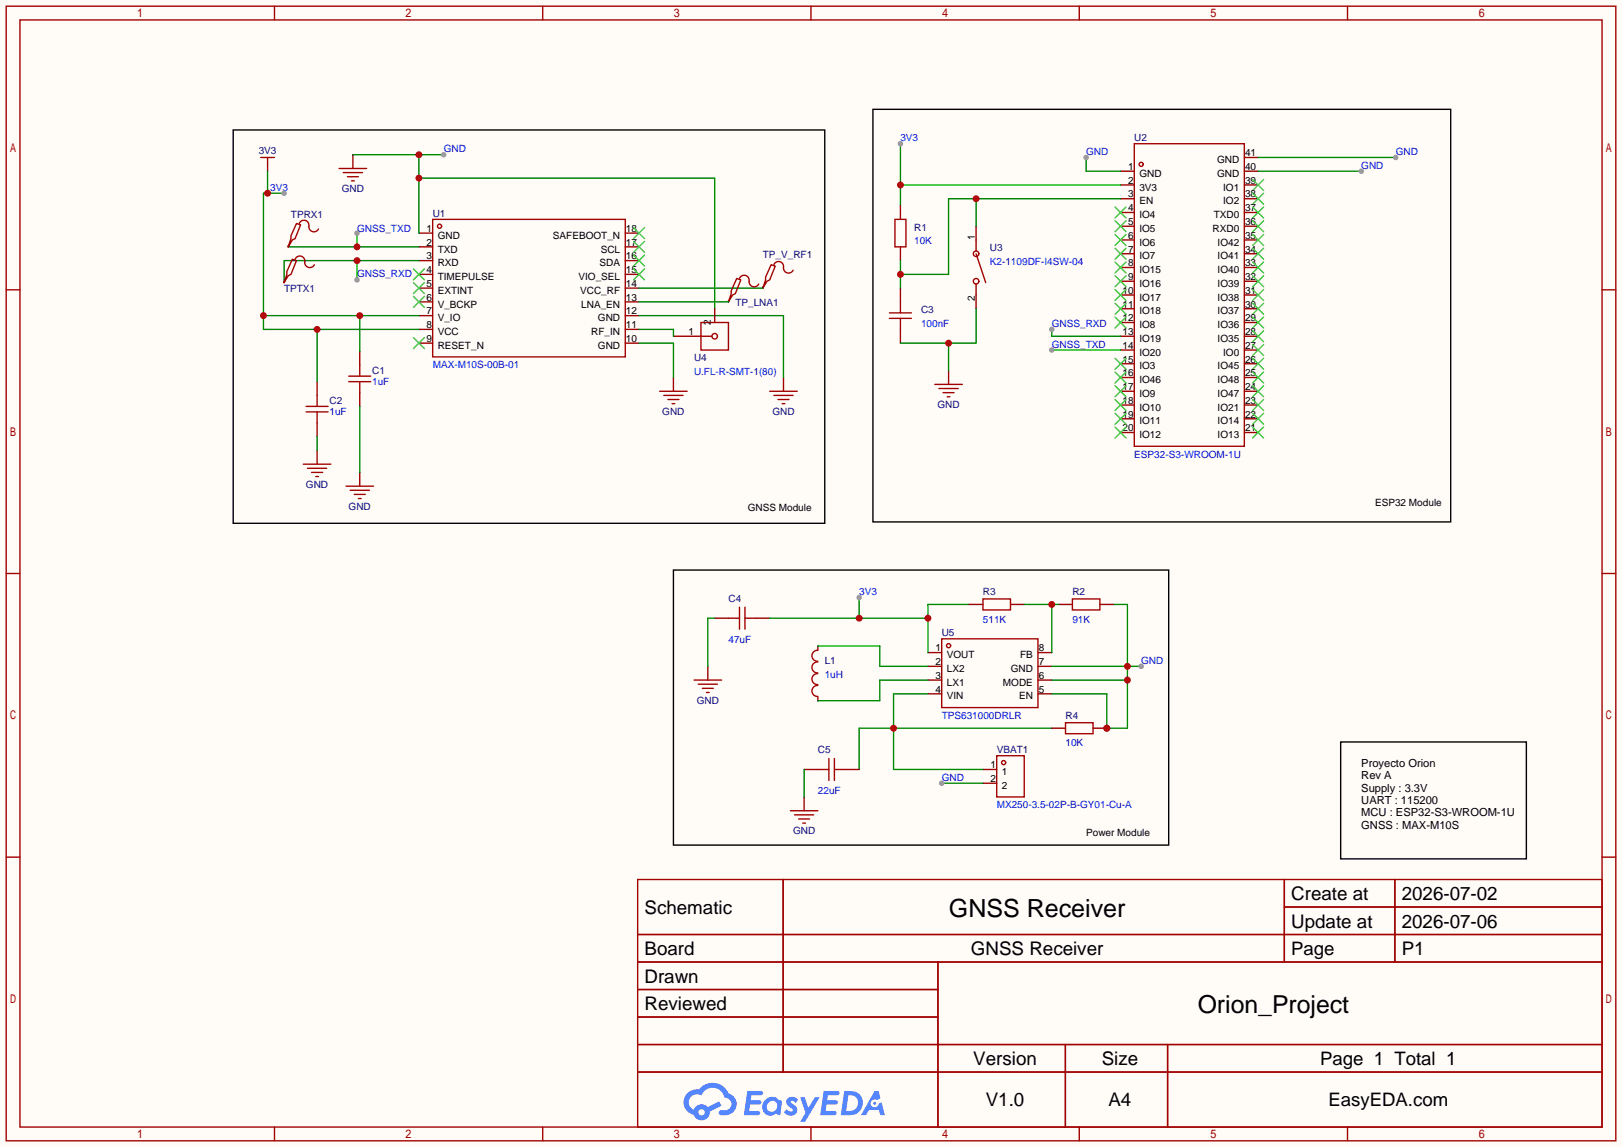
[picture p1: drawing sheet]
<svg xmlns="http://www.w3.org/2000/svg" width="299mm" height="212mm" viewBox="0 0 299 212" stroke-linecap="round" stroke-linejoin="round" font-family="sans-serif">
<path d="M0 0h299.5v211.8h-299.5z" fill="#fffcf7"/>
<g fill="none" stroke="#a10000" stroke-width=".25">
<path d="M1.1 1.1h297.2v209.6h-297.2zM3.7 3.7h292.1v204.5h-292.1zM50.7 1.1v2.6M100.2 1.1v2.6M149.7 1.1v2.6M199.3 1.1v2.6M248.8 1.1v2.6M1.1 53.5h2.6M295.8 53.5h2.5M1.1 105.9h2.6M295.8 105.9h2.5M1.1 158.3h2.6"/>
<path d="M295.8 158.3h2.5M117.7 162.4h178.1v45.8h-178.1zM117.7 172.6h178.1M117.7 177.7h178.1M144.6 162.4v35.6M173.2 177.7v30.5M237.1 162.4v15.3M237.1 167.5h58.7M257.5 162.4v15.3M117.7 182.8h55.5M117.7 192.9h178.1M117.7 187.8h55.5"/>
<path d="M117.7 198h178.1M196.7 192.9v15.3M215.6 192.9v15.3M50.7 208.2v2.5M100.2 208.2v2.5M149.7 208.2v2.5M199.3 208.2v2.5M248.8 208.2v2.5"/>
</g>
<g fill="#5487ff">
<path d="M145.5 202.8a1.3 1.3 0 0 1 1.8 .3l-.4 .6a.54 .54 0 0 0-.9-.2l.1 .2a1.58 1.58 0 0 1 1.1 1.6 1.43 1.43 0 0 1-2.5 .1l.5-.6a.64 .64 0 0 0 .5 .5 .64 .64 0 0 0 .7-.3l-.2-.2a1.6 1.6 0 0 1-1-1.6z"/>
<path d="M147.7 202.7h.9l.7 1.9 1.1-1.9h.9l-2.7 4.5h-.9l1-1.7z"/>
<path d="M138 201.5h1.6a1.31 1.31 0 0 1 1.2 .2 .4 .4 0 0 1-.3 .6h-1.8l-.1 .9h1.6a.4 .4 0 0 1 .4 .4 .4 .4 0 0 1-.4 .4h-1.7l-.2 1.2h.8a1.23 1.23 0 0 1 1.2 .2 .39 .39 0 0 1-.3 .6h-2.7z"/>
<path d="M152.1 201.5h1.6a1.32 1.32 0 0 1 1.3 .2 .39 .39 0 0 1-.4 .6h-1.7l-.2 .9h1.7a.4 .4 0 0 1 .3 .4 .4 .4 0 0 1-.4 .4h-1.7l-.2 1.2h.8a1.23 1.23 0 0 1 1.2 .2 .39 .39 0 0 1-.3 .6h-2.7z"/>
<path d="M161.5 201.5h.7l.4 1.3-.7 .4a.75 .75 0 0 0-1.1 .3 .75 .75 0 0 0 .5 1 .75 .75 0 0 0 .9-.6l.6-.3 .6 2.4h-.9l-.2-1h-1.9l-.5 1h-.9z"/>
<path d="M155.9 201.5l-.7 4.5h1.5a2.27 2.27 0 0 0 2.6-2.3 2.27 2.27 0 0 0-2.7-2.2zM156.6 202.3a1.5 1.5 0 0 1 1.8 1.5 1.5 1.5 0 0 1-1.9 1.4h-.3z"/>
<path d="M141.3 203.1a1.62 1.62 0 0 0-.4 2.1 1.62 1.62 0 0 0 2 .7l.4-.3 .3 .3 .5 .1 .3-2.5-.2-.3h-.4a1.58 1.58 0 0 0-2.5-.1zM141.9 203.6a.99 .99 0 0 1 1.6 .3 .99 .99 0 0 1-.9 1.4 .94 .94 0 0 1-1-.5 .94 .94 0 0 1 .3-1.2z"/>
<path d="M126.9 201.9a2.37 2.37 0 0 0 1.2 4 1.54 1.54 0 0 0 1.7 1 1.54 1.54 0 0 0 1.3-1.6l2.1-1.1-.5-.8-2 1.1a1.57 1.57 0 0 0-2.6 .4 1.5 1.5 0 0 1-.8-2.1 1.5 1.5 0 0 1 2.2-.5 2.23 2.23 0 0 1 2.3-1.4 2.23 2.23 0 0 1 2 1.8 1.16 1.16 0 0 1 1.2 1.1 1.16 1.16 0 0 1-1 1.3h-.7a.47 .47 0 0 0-.6 .3 .47 .47 0 0 0 .4 .6 2.23 2.23 0 0 0 2.3-.7 2.23 2.23 0 0 0 .4-2.3 2.16 2.16 0 0 0-1.3-1.1 3.2 3.2 0 0 0-5.4-.7l-1.2 .1zM129 205.4a.58 .58 0 0 1 1.1 0 .58 .58 0 0 1-1.1 0z"/>
<circle cx="161.5" cy="203.8" r=".28"/>
</g>
<g fill="none" stroke="#a10000" stroke-width=".25">
<path d="M48.1 29.1h2.6M49.4 29.1v1.3M62.6 31.1h5.1M63.4 31.9h3.5M64.1 32.6h2.1M64.9 33.4h.5M79.9 40.5h35.5v25.4h-35.5zM56.5 76.1h4.1M56.5 75.1h4.1M58.5 73v2.1M58.5 76.1v2M64.4 70.5h4.1"/>
<path d="M64.4 69.5h4.1M66.4 67.4v2.1M66.4 70.5v2M121.8 72.3h5.1M122.6 73h3.5M123.3 73.8h2M124.1 74.5h.5M142.1 72.3h5.1M142.9 73h3.5M143.6 73.8h2.1M144.4 74.5h.5"/>
<circle cx="81.2" cy="41.8" r=".38"/>
</g>
<g fill="none" stroke="#870000" stroke-width=".25">
<path d="M49.4 30.4v1.2M65.2 28.6v2.5M77.3 43.1h2.6M77.3 45.6h2.6M77.3 48.1h2.6M77.3 50.7h2.6M77.3 53.2h2.6M77.3 55.8h2.6M77.3 58.3h2.6M115.4 43.1h2.6M115.4 45.6h2.6M115.4 48.1h2.6"/>
<path d="M115.4 50.7h2.6M115.4 53.2h2.6M115.4 55.8h2.6M115.4 58.3h2.6M58.5 70.5v2.5M58.5 78.1v2.5M66.4 64.9v2.5M66.4 72.5v2.6M77.3 60.8h2.6M77.3 63.4h2.6M115.4 60.8h2.6M115.4 63.4h2.6"/>
<path d="M124.3 69.7v2.6M144.7 69.7v2.6"/>
</g>
<g fill="none" stroke="#3c3" stroke-width=".25">
<path d="M76.3 49.7l2.1 2M76.3 52.2l2.1 2M76.3 54.7l2.1 2.1M78.4 49.7l-2.1 2M78.4 52.2l-2.1 2M78.4 54.7l-2.1 2.1M117 49.7l2 2M117 47.1l2 2M117 44.6l2 2M117 42l2 2.1M119 49.7l-2 2M119 47.1l-2 2"/>
<path d="M119 44.6l-2 2M119 42l-2 2.1M76.3 62.4l2.1 2M78.4 62.4l-2.1 2"/>
</g>
<path d="M43.1 24h109.2v72.6h-109.2z" fill="none" stroke="#000" stroke-width=".25"/>
<path d="M65.2 28.6h16.7M77.3 28.6v14.5M77.3 32.9h54.7v24.1M118 58.3h26.7v11.4M118 63.4h6.3v6.3" fill="none" stroke="#008700" stroke-width=".25"/>
<g fill="#c00">
<circle cx="77.3" cy="32.9" r=".63"/>
<circle cx="77.3" cy="28.6" r=".63"/>
</g>
<circle cx="81.9" cy="28.6" r=".51" fill="#999"/>
<path d="M58.5 83.2v2.5M66.4 87.2v2.6" fill="none" stroke="#870000" stroke-width=".25"/>
<path d="M56 85.7h5.1M56.8 86.5h3.5M57.5 87.2h2.1M58.3 88h.5M63.9 89.8h5.1M64.6 90.6h3.6M65.4 91.3h2M66.2 92.1h.5" fill="none" stroke="#a10000" stroke-width=".25"/>
<path d="M49.4 31.6v4.1M52.5 35.7h-3.9v25.1h28.7M48.6 58.3h28.7M66.4 58.3v6.6M58.5 60.8v9.7M66.4 75.1v12.1M58.5 80.6v2.6" fill="none" stroke="#008700" stroke-width=".25"/>
<g fill="#c00">
<circle cx="58.5" cy="60.8" r=".63"/>
<circle cx="48.6" cy="58.3" r=".63"/>
<circle cx="66.4" cy="58.3" r=".63"/>
<circle cx="49.4" cy="35.7" r=".63"/>
</g>
<circle cx="52.5" cy="35.7" r=".51" fill="#999"/>
<path d="M53.2 45.6h24.1M65.9 43.1v2.5" fill="none" stroke="#008700" stroke-width=".25"/>
<circle cx="65.9" cy="45.6" r=".63" fill="#c00"/>
<circle cx="65.9" cy="43.1" r=".51" fill="#999"/>
<path d="M53.2 45.3v.3" fill="none" stroke="#870000" stroke-width=".25"/>
<path d="M54.7 41.3l.8 .2-1 2.6-.5 .2-.8 1.3 .5-1.5v-.5zM55.2 41.3a.93 .93 0 0 1 1.2-.6 .93 .93 0 0 1 .6 1.1 .94 .94 0 0 0 .7 1 .94 .94 0 0 0 1.1-.5" fill="none" stroke="#a10000" stroke-width=".25"/>
<path d="M65.9 48.1v3.6M77.3 48.1h-24.8v4.1" fill="none" stroke="#008700" stroke-width=".25"/>
<circle cx="65.9" cy="48.1" r=".63" fill="#c00"/>
<circle cx="65.9" cy="51.7" r=".51" fill="#999"/>
<g fill="none" stroke="#870000" stroke-width=".25">
<path d="M206.9 31.6h2.5M206.9 34.2h2.5M206.9 36.7h2.5M206.9 39.2h2.5M229.7 29.1h2.6M229.7 31.6h2.6M229.7 34.2h2.6M229.7 36.7h2.6M229.7 39.2h2.6M52.5 51.9v.3M206.9 41.8h2.5M206.9 44.3h2.5"/>
<path d="M206.9 46.9h2.5M206.9 49.4h2.5M206.9 51.9h2.5M206.9 54.5h2.5M206.9 57h2.5M206.9 59.6h2.5M229.7 41.8h2.6M229.7 44.3h2.6M229.7 46.9h2.6M229.7 49.4h2.6M229.7 51.9h2.6M229.7 54.5h2.6"/>
<path d="M229.7 57h2.6M229.7 59.6h2.6M206.9 62.1h2.5M206.9 64.6h2.5M206.9 67.2h2.5M206.9 69.7h2.5M206.9 72.3h2.5M206.9 74.8h2.5M206.9 77.3h2.5M206.9 79.9h2.5M229.7 62.1h2.6M229.7 64.6h2.6"/>
<path d="M229.7 67.2h2.6M229.7 69.7h2.6M229.7 72.3h2.6M229.7 74.8h2.6M229.7 77.3h2.6M229.7 79.9h2.6"/>
</g>
<g fill="none" stroke="#a10000" stroke-width=".25">
<path d="M209.4 26.5h20.3v55.9h-20.3zM54 47.9l.7 .2-1 2.6-.5 .2-.7 1.3 .5-1.5v-.5zM54.5 47.9a.93 .93 0 0 1 1.1-.6 .93 .93 0 0 1 .7 1.1 .94 .94 0 0 0 .6 1 .94 .94 0 0 0 1.1-.5"/>
<circle cx="210.7" cy="30.4" r=".38"/>
</g>
<g fill="none" stroke="#3c3" stroke-width=".25">
<path d="M205.9 38.2l2 2.1M207.9 38.2l-2 2.1M231.3 33.1l2 2.1M231.3 35.7l2 2M231.3 38.2l2 2.1M233.3 33.1l-2 2.1M233.3 35.7l-2 2M233.3 38.2l-2 2.1M205.9 58.5l2 2.1M205.9 56l2 2M205.9 53.5l2 2M205.9 50.9l2 2.1"/>
<path d="M205.9 48.4l2 2M205.9 45.8l2 2.1M205.9 43.3l2 2M205.9 40.8l2 2M207.9 58.5l-2 2.1M207.9 56l-2 2M207.9 53.5l-2 2M207.9 50.9l-2 2.1M207.9 48.4l-2 2M207.9 45.8l-2 2.1M207.9 43.3l-2 2M207.9 40.8l-2 2"/>
<path d="M231.3 40.8l2 2M231.3 43.3l2 2M231.3 45.8l2 2.1M231.3 48.4l2 2M231.3 50.9l2 2.1M231.3 53.5l2 2M231.3 56l2 2M231.3 58.5l2 2.1M233.3 40.8l-2 2M233.3 43.3l-2 2M233.3 45.8l-2 2.1M233.3 48.4l-2 2"/>
<path d="M233.3 50.9l-2 2.1M233.3 53.5l-2 2M233.3 56l-2 2M233.3 58.5l-2 2.1M205.9 78.9l2 2M205.9 76.3l2 2.1M205.9 73.8l2 2M205.9 71.2l2 2.1M205.9 68.7l2 2M205.9 66.2l2 2M207.9 66.2l-2 2M207.9 68.7l-2 2"/>
<path d="M207.9 71.2l-2 2.1M207.9 73.8l-2 2M207.9 76.3l-2 2.1M207.9 78.9l-2 2M231.3 61.1l2 2M231.3 63.6l2 2.1M231.3 66.2l2 2M231.3 68.7l2 2M231.3 71.2l2 2.1M231.3 73.8l2 2M231.3 76.3l2 2.1M231.3 78.9l2 2"/>
<path d="M233.3 61.1l-2 2M233.3 63.6l-2 2.1M233.3 66.2l-2 2M233.3 68.7l-2 2M233.3 71.2l-2 2.1M233.3 73.8l-2 2M233.3 76.3l-2 2.1M233.3 78.9l-2 2"/>
</g>
<path d="M200.5 29.1v2.5h6.4" fill="none" stroke="#008700" stroke-width=".25"/>
<circle cx="200.5" cy="29.1" r=".51" fill="#999"/>
<path d="M166.2 26.5v11.5M166.2 34.2h40.7" fill="none" stroke="#008700" stroke-width=".25"/>
<circle cx="166.2" cy="34.2" r=".63" fill="#c00"/>
<circle cx="166.2" cy="26.5" r=".51" fill="#999"/>
<g fill="none" stroke="#a10000" stroke-width=".25">
<path d="M164.2 57.8h4.1M164.2 58.8h4.1M165.2 40.5h2.1v5.1h-2.1zM166.2 55.8v2M166.2 58.8v2M180.2 46.9l1.8 5.3M180.2 44.3v2.1M180.2 52.5v2M172.6 71h5.1M173.4 71.8h3.5M174.1 72.5h2M174.9 73.3h.5"/>
<circle cx="180.2" cy="51.9" r=".51"/>
<circle cx="180.2" cy="46.9" r=".51"/>
</g>
<path d="M166.2 38v2.5M166.2 45.6v2.5M166.2 53.2v2.6M180.2 41.8v2.5M180.2 54.5v2.5M166.2 60.8v2.6M175.1 68.5v2.5" fill="none" stroke="#870000" stroke-width=".25"/>
<path d="M180.2 36.7v5.1M206.9 36.7h-31.8v14h-8.9M166.2 48.1v5.1" fill="none" stroke="#008700" stroke-width=".25"/>
<g fill="#c00">
<circle cx="166.2" cy="50.7" r=".63"/>
<circle cx="180.2" cy="36.7" r=".63"/>
</g>
<path d="M180.2 57v6.4h-14M175.1 63.4v5.1" fill="none" stroke="#008700" stroke-width=".25"/>
<circle cx="175.1" cy="63.4" r=".63" fill="#c00"/>
<g fill="none" stroke="#a10000" stroke-width=".25">
<path d="M129.4 59.6h5.1v5h-5.1zM136 51.4l.8 .3-1 2.5-.5 .3-.8 1.3 .5-1.6v-.5zM136.5 51.4a.93 .93 0 0 1 1.1-.5 .93 .93 0 0 1 .7 1 .94 .94 0 0 0 .7 1 .94 .94 0 0 0 1.1-.4M142.4 48.9l.7 .2-1 2.6-.5 .2-.8 1.3 .6-1.5v-.5zM142.9 48.9a.93 .93 0 0 1 1.1-.6 .93 .93 0 0 1 .7 1.1 .94 .94 0 0 0 .6 1 .94 .94 0 0 0 1.1-.5M129.4 62.1h2"/>
<circle cx="132" cy="62.1" r=".51"/>
</g>
<path d="M132 57v2.6M134.5 55.5v.3M140.8 53v.2M124.3 62.1h5.1" fill="none" stroke="#870000" stroke-width=".25"/>
<path d="M232.3 31.6h19M118 53.2h22.8M118 55.8h16.5M118 60.8h6.3v1.3" fill="none" stroke="#008700" stroke-width=".25"/>
<circle cx="251.3" cy="31.6" r=".51" fill="#999"/>
<path d="M232.3 29.1h25.4" fill="none" stroke="#008700" stroke-width=".25"/>
<circle cx="257.7" cy="29.1" r=".51" fill="#999"/>
<path d="M247.5 137h34.3v21.6h-34.3z" fill="none" stroke="#000" stroke-width=".25"/>
<path d="M194.2 60.8v1.3h12.7" fill="none" stroke="#008700" stroke-width=".25"/>
<circle cx="194.2" cy="60.8" r=".51" fill="#999"/>
<path d="M194.2 64.6h12.7" fill="none" stroke="#008700" stroke-width=".25"/>
<circle cx="194.2" cy="64.6" r=".51" fill="#999"/>
<g fill="none" stroke="#a10000" stroke-width=".25">
<path d="M173.9 118h17.7v12.7h-17.7z"/>
<circle cx="175.1" cy="119.3" r=".38"/>
</g>
<path d="M171.3 120.5h2.6M171.3 123.1h2.6M171.3 125.6h2.6M171.3 128.1h2.6M191.6 120.5h2.6M191.6 123.1h2.6M191.6 125.6h2.6M191.6 128.1h2.6" fill="none" stroke="#870000" stroke-width=".25"/>
<path d="M205.6 111.6h2.6v22.9h-3.9v-6.4h-10.1M194.2 123.1h16.5M194.2 125.6h14" fill="none" stroke="#008700" stroke-width=".25"/>
<g fill="#c00">
<circle cx="208.2" cy="123.1" r=".63"/>
<circle cx="208.2" cy="125.6" r=".63"/>
<circle cx="204.3" cy="134.5" r=".63"/>
</g>
<circle cx="210.7" cy="123.1" r=".51" fill="#999"/>
<g fill="none" stroke="#a10000" stroke-width=".25">
<path d="M184 139.6h5.1v7.6h-5.1z"/>
<circle cx="185.3" cy="140.8" r=".38"/>
</g>
<path d="M181.5 142.1h2.5M181.5 144.7h2.5" fill="none" stroke="#870000" stroke-width=".25"/>
<path d="M171.3 128.1h-6.3v14h16.5M194.2 134.5h-35.6v7.6" fill="none" stroke="#008700" stroke-width=".25"/>
<circle cx="165" cy="134.5" r=".63" fill="#c00"/>
<path d="M173.9 144.7h7.6" fill="none" stroke="#008700" stroke-width=".25"/>
<circle cx="173.9" cy="144.7" r=".51" fill="#999"/>
<path d="M132 114.2h2.5M139.6 114.2h2.5M148.5 142.1h2.5M156.1 142.1h2.5" fill="none" stroke="#870000" stroke-width=".25"/>
<path d="M134.5 114.2h2M136.5 112.1v4.1M137.5 114.2h2.1M137.5 112.1v4.1M151 142.1h2M153 140.1v4M154.1 140.1v4M154.1 142.1h2" fill="none" stroke="#a10000" stroke-width=".25"/>
<path d="M142.1 114.2h29.2M158.6 110.4v3.8M178.9 111.6h-7.6v8.9" fill="none" stroke="#008700" stroke-width=".25"/>
<g fill="#c00">
<circle cx="171.3" cy="114.2" r=".63"/>
<circle cx="158.6" cy="114.2" r=".63"/>
</g>
<circle cx="158.6" cy="110.4" r=".51" fill="#999"/>
<path d="M151 119.3v.8M178.9 111.6h2.6M186.6 111.6h2.5M195.5 111.6h2.5M203.1 111.6h2.5M130.7 123.1v2.5M151 128.7v.8M148.5 147.2v2.5" fill="none" stroke="#870000" stroke-width=".25"/>
<g fill="none" stroke="#a10000" stroke-width=".25">
<path d="M181.5 110.6h5.1v2h-5.1zM198 110.6h5.1v2h-5.1zM128.1 125.6h5.1M128.9 126.4h3.6M129.7 127.1h2M130.4 127.9h.5M151 122.3a1.01 1.01 0 0 0-1.1 1 1.01 1.01 0 0 0 1.1 1M151 124.4a1.01 1.01 0 0 0-1.1 1 1.01 1.01 0 0 0 1.1 1M151 126.6a1.01 1.01 0 0 0-1.1 1 1.01 1.01 0 0 0 1.1 1M151 120.1a1.01 1.01 0 0 0-1.1 1 1.01 1.01 0 0 0 1.1 1M145.9 149.7h5.1M146.7 150.5h3.5"/>
<path d="M147.4 151.3h2.1M148.2 152h.5"/>
</g>
<path d="M132 114.2h-1.3v8.9M151 119.3h11.4v3.8h8.9M189.1 111.6h6.4M194.2 111.6v8.9M171.3 125.6h-8.9v3.8h-11.4M148.5 142.1v5.1" fill="none" stroke="#008700" stroke-width=".25"/>
<path d="M161.2 20.2h106.6v76.2h-106.6zM124.3 105.3h91.5v50.8h-91.5z" fill="none" stroke="#000" stroke-width=".25"/>
<circle cx="194.2" cy="111.6" r=".63" fill="#c00"/>
<path d="M196.7 133.5h5.1v2h-5.1z" fill="none" stroke="#a10000" stroke-width=".25"/>
<path d="M201.8 134.5h2.5" fill="none" stroke="#870000" stroke-width=".25"/>
<circle cx="204.3" cy="134.5" r=".63" fill="#c00"/>
<path d="M194.2 134.5h2.5" fill="none" stroke="#870000" stroke-width=".25"/>
<g font-size="4.6">
<text x="175.2" y="169.4">GNSS Receiver</text>
<text x="221.1" y="187.1">Orion_Project</text>
</g>
<g font-size="3.5">
<text x="238.4" y="166.2">Create at</text>
<text x="258.8" y="166.2">2026-07-02</text>
<text x="119" y="168.8">Schematic</text>
<text x="238.4" y="171.3">Update at</text>
<text x="258.8" y="171.3">2026-07-06</text>
<text x="119" y="176.4">Board</text>
<text x="179.3" y="176.4">GNSS Receiver</text>
<text x="258.8" y="176.4">P1</text>
<text x="119" y="181.5">Drawn</text>
<text x="119" y="186.6">Reviewed</text>
<text x="179.7" y="196.7">Version</text>
<text x="203.4" y="196.7">Size</text>
<text x="182" y="204.3">V1.0</text>
<text x="204.7" y="204.3">A4</text>
</g>
<g font-size="3.4">
<text x="238.4" y="176.4">Page</text>
<text x="243.7" y="196.7">Page 1 Total 1</text>
<text x="245.3" y="204.3">EasyEDA.com</text>
</g>
<g font-size="2.1">
<text x="251.3" y="141.6">Proyecto Orion</text>
<text x="251.3" y="143.9">Rev A</text>
<text x="251.3" y="146.2">Supply : 3.3V</text>
<text x="251.3" y="148.5">UART : 115200</text>
<text x="251.3" y="150.8">MCU : ESP32-S3-WROOM-1U</text>
<text x="251.3" y="153.1">GNSS : MAX-M10S</text>
</g>
<g font-size="1.8" fill="#000080">
<text x="47.8" y="28.4">3V3</text>
<text x="209.4" y="26.1">U2</text>
<text x="63.1" y="35.5">GND</text>
<text x="53.7" y="40.3">TPRX1</text>
<text x="79.9" y="40.1">U1</text>
<text x="140.8" y="47.7">TP_V_RF1</text>
<text x="168.8" y="42.6">R1</text>
<text x="182.8" y="46.4">U3</text>
<text x="52.5" y="54">TPTX1</text>
<text x="135.8" y="56.6">TP_LNA1</text>
<text x="170.1" y="57.8">C3</text>
<text x="68.7" y="69">C1</text>
<text x="128.1" y="66.7">U4</text>
<text x="60.8" y="74.6">C2</text>
<text x="122.3" y="76.6">GND</text>
<text x="142.6" y="76.6">GND</text>
<text x="173.1" y="75.4">GND</text>
<text x="56.5" y="90.1">GND</text>
<text x="64.4" y="94.2">GND</text>
<text x="134.5" y="111.2">C4</text>
<text x="181.5" y="109.9">R3</text>
<text x="198" y="109.9">R2</text>
<text x="173.9" y="117.5">U5</text>
<text x="152.3" y="122.6">L1</text>
<text x="128.6" y="130">GND</text>
<text x="196.7" y="132.8">R4</text>
<text x="151" y="139.1">C5</text>
<text x="184" y="139.1">VBAT1</text>
<text x="146.4" y="154.1">GND</text>
</g>
<g font-size="1.8" fill="#00f">
<text x="81.9" y="28.1">GND</text>
<text x="166.2" y="26.1">3V3</text>
<text x="200.5" y="28.6">GND</text>
<text x="257.7" y="28.6">GND</text>
<text x="49.9" y="35.2">3V3</text>
<text x="251.3" y="31.2">GND</text>
<text x="65.9" y="42.8">GNSS_TXD</text>
<text x="168.8" y="45.1">10K</text>
<text x="65.9" y="51.2">GNSS_RXD</text>
<text x="182.8" y="48.9">K2-1109DF-I4SW-04</text>
<text x="170.1" y="60.4">100nF</text>
<text x="194.2" y="60.4">GNSS_RXD</text>
<text x="194.2" y="64.2">GNSS_TXD</text>
<text x="68.7" y="71">1uF</text>
<text x="79.9" y="68">MAX-M10S-00B-01</text>
<text x="128.1" y="69.2">U.FL-R-SMT-1(80)</text>
<text x="60.8" y="76.6">1uF</text>
<text x="209.4" y="84.5">ESP32-S3-WROOM-1U</text>
<text x="158.6" y="109.9">3V3</text>
<text x="134.5" y="118.8">47uF</text>
<text x="181.5" y="115">511K</text>
<text x="198" y="115">91K</text>
<text x="152.3" y="125.1">1uH</text>
<text x="210.7" y="122.6">GND</text>
<text x="173.9" y="132.8">TPS631000DRLR</text>
<text x="196.7" y="137.8">10K</text>
<text x="151" y="146.7">22uF</text>
<text x="173.9" y="144.2">GND</text>
<text x="184" y="149.3">MX250-3.5-02P-B-GY01-Cu-A</text>
</g>
<g font-size="1.8">
<text x="229.9" y="28.9">41</text>
<text x="208.3" y="33.9">2</text>
<text x="208.3" y="31.4">1</text>
<text x="210.4" y="35.2">3V3</text>
<text x="210.4" y="32.7">GND</text>
<text x="224.7" y="30.1">GND</text>
<text x="224.7" y="32.7">GND</text>
<text x="225.8" y="35.2">IO1</text>
<text x="229.9" y="31.4">40</text>
<text x="229.9" y="33.9">39</text>
<text x="208.3" y="41.6">5</text>
<text x="208.3" y="39">4</text>
<text x="208.3" y="36.5">3</text>
<text x="210.4" y="40.3">IO4</text>
<text x="210.4" y="37.7">EN</text>
<text x="224.1" y="40.3">TXD0</text>
<text x="225.8" y="37.7">IO2</text>
<text x="229.9" y="36.5">38</text>
<text x="229.9" y="39">37</text>
<text x="229.9" y="41.6">36</text>
<text x="78.7" y="42.8">1</text>
<text x="78.7" y="45.4">2</text>
<text x="78.7" y="47.9">3</text>
<text x="80.8" y="44.1">GND</text>
<text x="80.8" y="46.6">TXD</text>
<text x="102.1" y="44.1">SAFEBOOT_N</text>
<text x="110.9" y="46.6">SCL</text>
<text x="115.6" y="47.9">16</text>
<text x="115.6" y="45.4">17</text>
<text x="115.6" y="42.8">18</text>
<text x="180" y="44.3" transform="rotate(-90 180 44.3)">1</text>
<text x="208.3" y="46.6">7</text>
<text x="208.3" y="44.1">6</text>
<text x="210.4" y="47.9">IO7</text>
<text x="210.4" y="45.4">IO6</text>
<text x="210.4" y="42.8">IO5</text>
<text x="223.9" y="42.8">RXD0</text>
<text x="224.8" y="45.4">IO42</text>
<text x="224.8" y="47.9">IO41</text>
<text x="229.9" y="44.1">35</text>
<text x="229.9" y="46.6">34</text>
<text x="78.7" y="50.4">4</text>
<text x="78.7" y="53">5</text>
<text x="80.8" y="49.2">RXD</text>
<text x="80.8" y="51.7">TIMEPULSE</text>
<text x="106.8" y="51.7">VIO_SEL</text>
<text x="110.7" y="49.2">SDA</text>
<text x="115.6" y="53">14</text>
<text x="115.6" y="50.4">15</text>
<text x="208.3" y="51.7">9</text>
<text x="208.3" y="49.2">8</text>
<text x="210.4" y="53">IO16</text>
<text x="210.4" y="50.4">IO15</text>
<text x="224.8" y="50.4">IO40</text>
<text x="224.8" y="53">IO39</text>
<text x="229.9" y="49.2">33</text>
<text x="229.9" y="51.7">32</text>
<text x="78.7" y="55.5">6</text>
<text x="78.7" y="58.1">7</text>
<text x="80.8" y="54.3">EXTINT</text>
<text x="80.8" y="56.8">V_BCKP</text>
<text x="80.8" y="59.3">V_IO</text>
<text x="107.1" y="54.3">VCC_RF</text>
<text x="107.3" y="56.8">LNA_EN</text>
<text x="110.4" y="59.3">GND</text>
<text x="115.6" y="58.1">12</text>
<text x="115.6" y="55.5">13</text>
<text x="180" y="55.5" transform="rotate(-90 180 55.5)">2</text>
<text x="207.2" y="59.3">12</text>
<text x="207.2" y="56.8">11</text>
<text x="207.2" y="54.3">10</text>
<text x="210.4" y="58.1">IO18</text>
<text x="210.4" y="55.5">IO17</text>
<text x="224.8" y="55.5">IO38</text>
<text x="224.8" y="58.1">IO37</text>
<text x="229.9" y="54.3">31</text>
<text x="229.9" y="56.8">30</text>
<text x="229.9" y="59.3">29</text>
<text x="78.7" y="60.6">8</text>
<text x="78.7" y="63.1">9</text>
<text x="80.8" y="61.9">VCC</text>
<text x="80.8" y="64.4">RESET_N</text>
<text x="109.2" y="61.9">RF_IN</text>
<text x="110.4" y="64.4">GND</text>
<text x="115.6" y="63.1">10</text>
<text x="115.6" y="60.6">11</text>
<text x="127.1" y="61.9">1</text>
<text x="131.2" y="60" transform="rotate(-90 131.2 60)">2</text>
<text x="207.2" y="64.4">14</text>
<text x="207.2" y="61.9">13</text>
<text x="210.4" y="65.7">IO20</text>
<text x="210.4" y="63.1">IO19</text>
<text x="210.4" y="60.6">IO8</text>
<text x="224.8" y="60.6">IO36</text>
<text x="224.8" y="63.1">IO35</text>
<text x="225.8" y="65.7">IO0</text>
<text x="229.9" y="61.9">28</text>
<text x="229.9" y="64.4">27</text>
<text x="207.2" y="69.5">16</text>
<text x="207.2" y="67">15</text>
<text x="210.4" y="70.8">IO46</text>
<text x="210.4" y="68.2">IO3</text>
<text x="224.8" y="68.2">IO45</text>
<text x="224.8" y="70.8">IO48</text>
<text x="229.9" y="67">26</text>
<text x="229.9" y="69.5">25</text>
<text x="207.2" y="77.1">19</text>
<text x="207.2" y="74.6">18</text>
<text x="207.2" y="72">17</text>
<text x="210.4" y="75.8">IO10</text>
<text x="210.4" y="73.3">IO9</text>
<text x="224.8" y="73.3">IO47</text>
<text x="224.8" y="75.8">IO21</text>
<text x="229.9" y="72">24</text>
<text x="229.9" y="74.6">23</text>
<text x="229.9" y="77.1">22</text>
<text x="207.2" y="79.7">20</text>
<text x="210.4" y="80.9">IO12</text>
<text x="210.4" y="78.4">IO11</text>
<text x="224.8" y="78.4">IO14</text>
<text x="224.8" y="80.9">IO13</text>
<text x="229.9" y="79.7">21</text>
<text x="138" y="94.4">GNSS Module</text>
<text x="253.9" y="93.4">ESP32 Module</text>
<text x="172.7" y="120.3">1</text>
<text x="172.7" y="122.8">2</text>
<text x="172.7" y="125.4">3</text>
<text x="174.8" y="121.6">VOUT</text>
<text x="174.8" y="124.1">LX2</text>
<text x="186.6" y="124.1">GND</text>
<text x="188.3" y="121.6">FB</text>
<text x="191.8" y="125.4">6</text>
<text x="191.8" y="122.8">7</text>
<text x="191.8" y="120.3">8</text>
<text x="172.7" y="127.9">4</text>
<text x="174.8" y="126.6">LX1</text>
<text x="174.8" y="129.2">VIN</text>
<text x="185.2" y="126.6">MODE</text>
<text x="188.1" y="129.2">EN</text>
<text x="191.8" y="127.9">5</text>
<text x="182.9" y="141.9">1</text>
<text x="185" y="143.2">1</text>
<text x="182.9" y="144.4">2</text>
<text x="185" y="145.7">2</text>
<text x="200.5" y="154.4">Power Module</text>
</g>
</svg>
